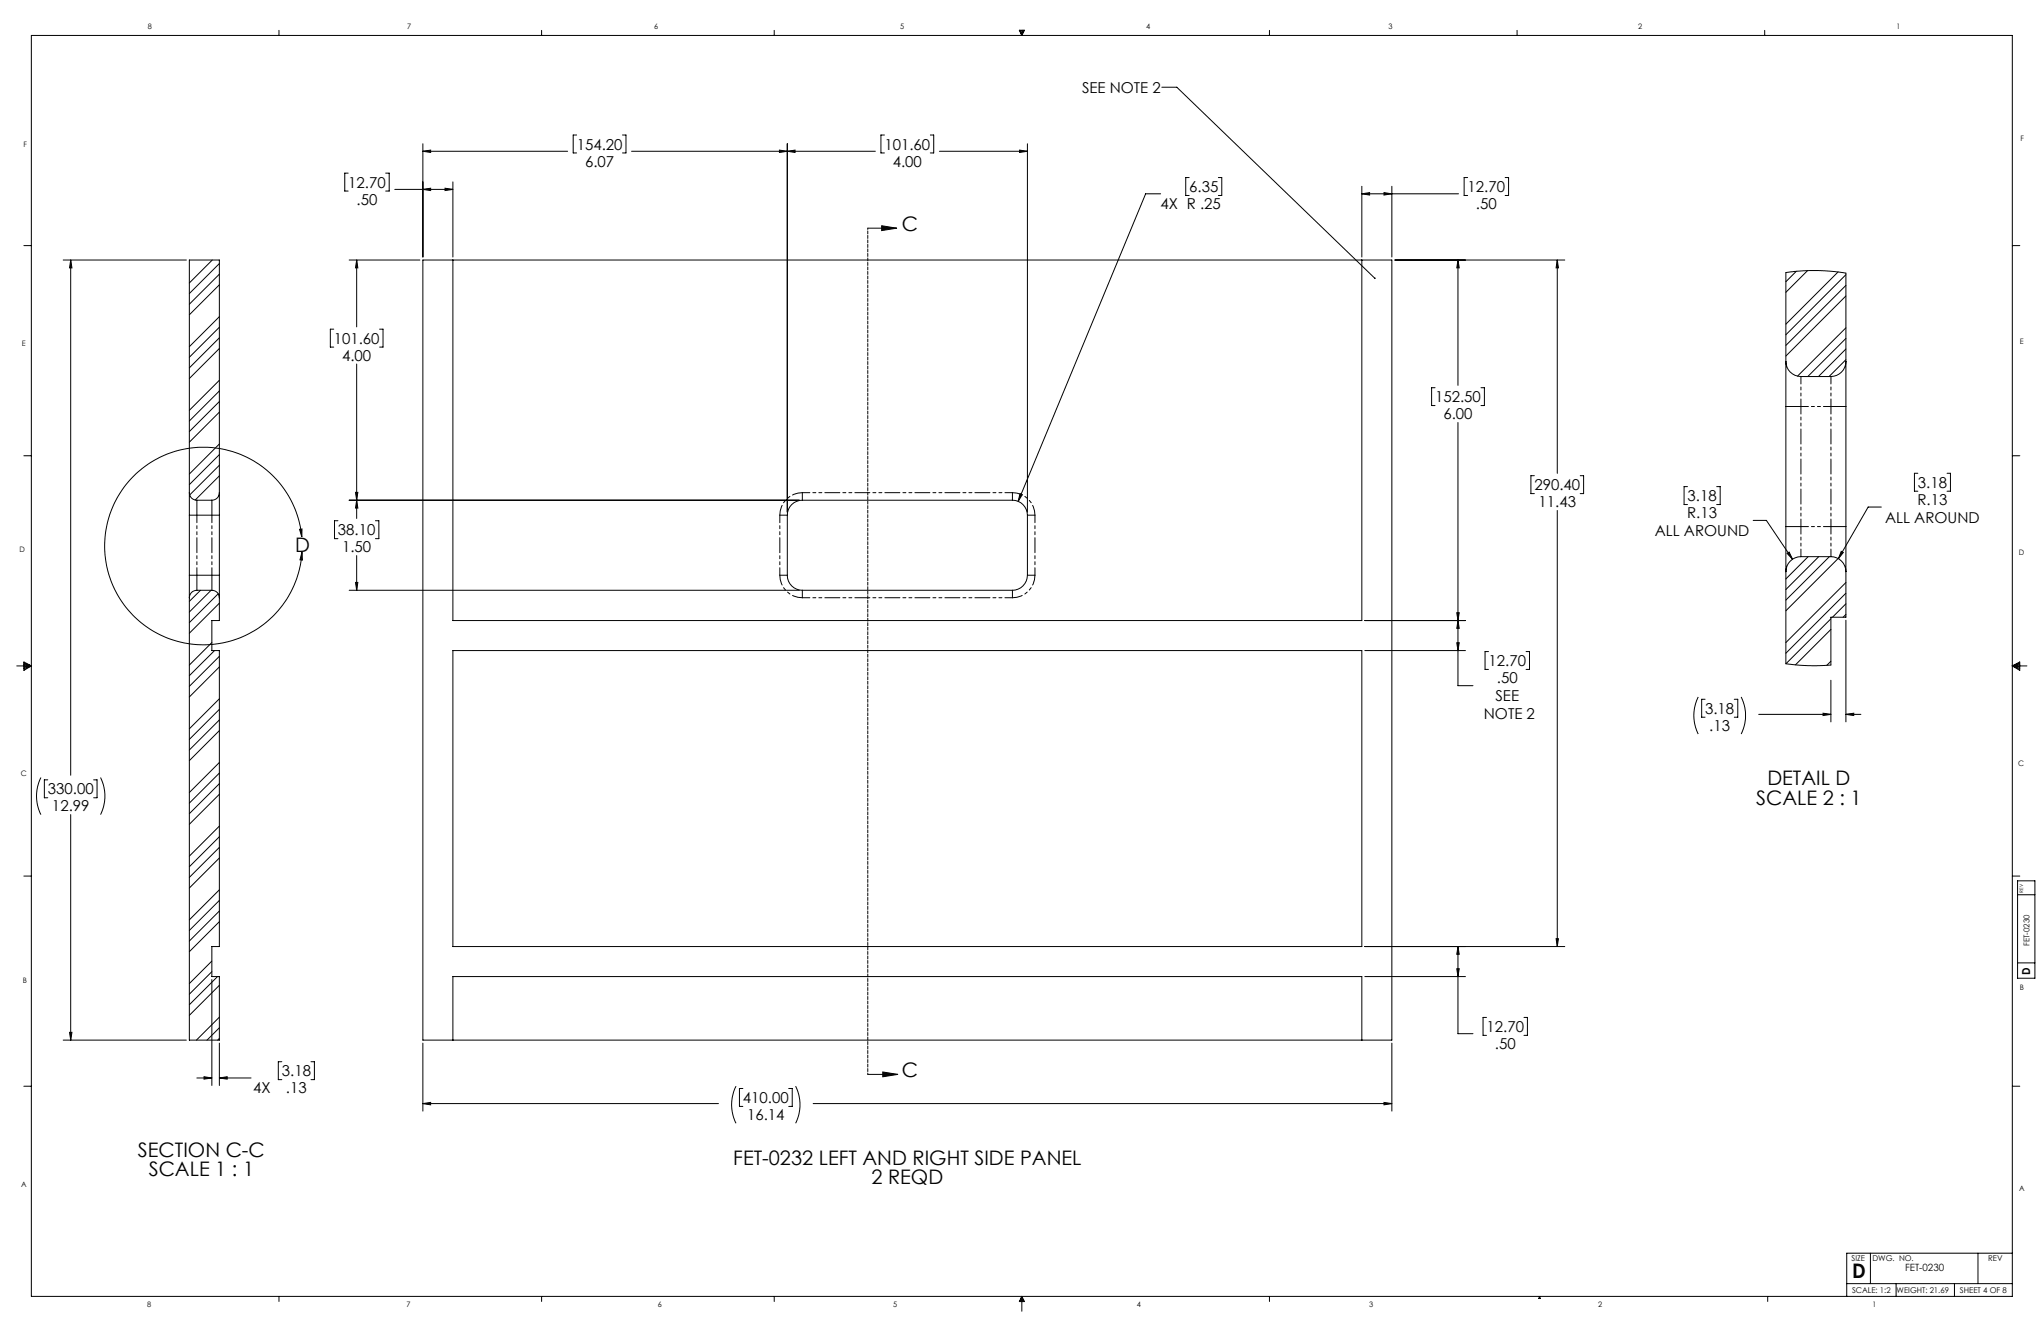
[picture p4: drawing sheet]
<svg xmlns="http://www.w3.org/2000/svg" width="864mm" height="559mm" viewBox="0 0 864 559" stroke-linecap="round" stroke-linejoin="round" font-family="sans-serif">
<g fill="none" stroke="#000" stroke-width=".42">
<path d="M13.3 15h838.2v533.4h-838.2zM118 12.8v2.2M229.2 12.8v2.2M327.6 12.8v2.2M431.3 12.8h2.2l-1.1 2.2zM431.5 12.8l.9 2.2M432 12.8l.4 2.2M432.7 12.8l-.3 2.2M433 12.8l-.6 2.2M537.1 12.8v2.2M641.9 12.8v2.2M746.7 12.8v2.2"/>
<path d="M491.6 36.9h6.3l83.8 80.8M244 57.1h-1.5v7.6h1.5M263.4 57.1h1.5v7.6h-1.5M374.2 57.1h-1.5v7.6h1.5M393.6 57.1h1.5v7.6h-1.5M147.3 73.2h-1.4v7.6h1.4M163.2 73.2h1.5v7.6h-1.5M178.9 60.8v47.9M178.9 64h61.3M178.9 64l3.3-.5v1zM188.3 79.6l3.3 .5-3.3 .5zM191.6 76.9v31.8"/>
<path d="M267.2 64h103.2M329.8 63.5l3.3 .5-3.3 .5zM333.1 64l3.3-.5v1zM333.1 60.8v155.9M397.5 64h37.2M431.4 63.5l3.3 .5-3.3 .5zM434.7 60.8v155.9M503.2 75.1h-1.5v7.6h1.5M515.5 75.1h1.5v7.6h-1.5M576.2 78.8v29.9M588.9 78.8v29.9M621 75.1h-1.5v7.6h1.5"/>
<path d="M636.9 75.1h1.4v7.6h-1.4M167 80.1h24.6M178.9 80.1l3.3-.5v1zM367.2 96.5h12.2M373.1 95.5l6.3 1-6.3 1zM491.1 82h-6.3l-54 130.1M576.2 82l3.3-.5v1zM576.2 82h40.9M585.6 81.5l3.3 .5-3.3 .5zM10.1 103.9h3.2M26.7 110h52.1M29.9 110l.5 3.3h-1z"/>
<path d="M29.9 110v217.9M89.8 110l-9.7 9.7M92.8 111.5l-12.7 12.7M92.8 116l-12.7 12.7M147.7 110h30M150.9 110v28.3M150.9 110l.5 3.3h-1zM178.9 110h410v330h-410zM191.6 110v152.5h384.6v-152.5M590.2 110h71.9M616.9 110v53M616.9 110l.5 3.3h-1z"/>
<path d="M658.9 110v90.2M658.9 110l.5 3.3h-1zM760.1 114.8l-4.5 4.4M764.8 114.5l-9.2 9.1M777.7 115l-22.1 22.1M781 116.2l-25.4 25.4M851.5 103.9h3.1M92.8 133.9l-12.7 12.7M92.8 138.4l-12.7 12.7M92.8 120.5l-12.7 12.7M141.2 139.2h-1.4v7.6h1.4M160.6 139.2h1.5v7.6h-1.5"/>
<path d="M781 138.7l-20.4 20.4M781 120.7l-25.4 25.4M781 125.2l-25.4 25.4M92.8 142.9l-12.7 12.7M92.8 147.4l-12.7 12.7M150.9 154v65.3M755.6 152.9v-37.6l10-.9 8.5 .3 6.9 .8v37.4M755.6 152.9a6.4 6.4 0 0 0 6.4 6.4h12.7a6.4 6.4 0 0 0 6.3-6.4M755.6 152.9v88.9M781 152.9v88.9M781 143.2l-16.1 16.1M781 147.6l-11.6 11.7"/>
<path d="M781 152.2l-7.1 7.1M92.8 160.9l-12.7 12.7M92.8 165.4l-12.7 12.7M92.8 169.9l-12.7 12.7M92.8 174.3l-12.7 12.7M607.2 164h-1.4v7.6h1.4M616.9 178.7v111.4h6.4M626.6 164h1.5v7.6h-1.5M10.1 192.8h3.2M92.8 187.8l-12.7 12.7M92.8 192.3l-12.7 12.7M92.8 196.8l-12.5 12.6"/>
<path d="M851.5 192.8h3.1M80.1 208.4a3.1 3.1 0 0 0 3.2 3.2h6.3a3.1 3.1 0 0 0 3.2-3.2M80.1 208.4v44.5M80.1 208.4v-98.4h12.7v98.4M92.8 208.4v44.5M92.8 201.3l-10.2 10.2M147.7 211.6h190.5M150.4 208.3h1l-.5 3.3zM150.9 211.6l.5 3.3h-1zM335 213.5a6.5 6.5 0 0 1 4.5-1.9h88.9a6.4 6.4 0 0 1 6.3 6.3v25.4a6.4 6.4 0 0 1-6.3 6.4h-88.9a6.3 6.3 0 0 1-6.4-6.4v-25.4a6.1 6.1 0 0 1 1.9-4.4zM431.6 208.8l.9 .4-1.7 2.9zM649.2 201.2h-1.4v7.6h1.4"/>
<path d="M658.9 215.9v184.5M668.6 201.2h1.5v7.6h-1.5M714 205.8h-1.4v7.6h1.4M726.4 205.8h1.5v7.6h-1.5M796 214.5h-5.5l-12.6 21.8M811.5 200.2h-1.5v7.6h1.5M823.8 200.2h1.5v7.6h-1.5M126.8 223.9l1-.1-.1 3.3zM127.7 227.1a41.8 41.8 0 0 0-63.8-31.7 41.8 41.8 0 0 0 .7 71.3 41.8 41.8 0 0 0 63.2-33.1M127.8 233.6l.2 3.3-1.1-.1zM143 220.3h-1.5v7.6h1.5M150.9 235v14.7"/>
<path d="M158.9 220.3h1.4v7.6h-1.4M741.8 220.1h5.6l11.1 16.5M756.2 234.1l.8-.6 1.5 3.1zM765.1 235.5l-9.5 9.4M769.5 235.5l-13.9 13.9M774.1 235.5l-18.5 18.4M777.8 236.3l-22.2 22.1M779.1 233.2l.9 .5-2.1 2.6zM80.1 252.9a3.1 3.1 0 0 1 3.2-3.2h6.3a3.1 3.1 0 0 1 3.2 3.2M80.1 252.9v187.1h12.7v-26.9h-3.2v-12.7h3.2v-125.2h-3.2v-12.7h3.2v-9.6M84.8 249.7l-4.7 4.7M89.3 249.7l-9.2 9.2"/>
<path d="M92.3 251.2l-12.2 12.2M92.8 255.2l-12.7 12.7M147.7 249.7h190.5M150.4 246.4h1l-.5 3.3zM616.4 259.2h1l-.5 3.3zM755.6 241.8a6.4 6.4 0 0 1 6.4-6.3h12.7a6.4 6.4 0 0 1 6.3 6.3M755.6 241.8v39M781 241.8v19.3h-6.3v20.2l-9.8 .3-9.3-.8M781 246.4l-25.4 25.4M781 250.9l-25.4 25.4M781 255.4l-5.6 5.7M781 259.9l-1.1 1.2"/>
<path d="M89.6 271.8l-9.5 9.5M90.8 275.2l-10.7 10.6M92.8 277.6l-12.7 12.7M191.6 275.2h384.6v125.2h-384.6zM577.5 275.2h42.6M577.5 262.5h42.6M616.4 271.9h1l-.5 3.3zM616.9 262.5l.5 3.3h-1zM629.8 275.6h-1.4v7.6h1.4M645.7 275.6h1.5v7.6h-1.5M774.7 279.7l-1.7 1.7M774.7 261.8l-19 19"/>
<path d="M774.7 266.2l-15 15M781.1 262.4v43M7.1 281.7h6.2M10.1 280l3.2 1.7-3.2 1.9zM10.1 280.5l3.2 1.2M10.1 281.1l3.2 .6M13.3 281.7l-3.2 1.2M13.3 281.7l-3.2 .5M92.8 295.6l-12.7 12.7M92.8 282.1l-12.7 12.7M718.6 294.8a17.4 17.4 0 0 0 0 15.7M721.5 295.8h-1.5v7.6h1.5"/>
<path d="M733.8 295.8h1.5v7.6h-1.5M736.7 294.8a17.7 17.7 0 0 1 0 15.7M774.7 287.8v17.6M851.5 281.7h6.1M851.5 281.7l3.1 .5M851.5 281.7l3.1 1.2M851.5 281.7l3.1-1.7v3.6zM854.6 281.1l-3.1 .6M854.6 280.5l-3.1 1.2M92.8 300.1l-12.7 12.7M92.8 304.6l-12.7 12.7M92.8 309.1l-12.7 12.7"/>
<path d="M744.1 302.2h30.6M771.4 301.7l3.3 .5-3.3 .5zM781.1 302.2h6.3M781.1 302.2l3.3-.5v1zM17.3 328.9a17.4 17.4 0 0 0 0 15.7M20.2 329.9h-1.4v7.6h1.4M39.6 329.9h1.5v7.6h-1.5M42.5 328.9a17.7 17.7 0 0 1 0 15.7M92.8 322.5l-12.7 12.7M92.8 327l-12.7 12.7M92.8 331.5l-12.7 12.7M92.8 336l-12.7 12.7"/>
<path d="M29.9 344.6v95.4M92.8 349.5l-12.7 12.7M92.8 353.9l-12.7 12.7M92.8 358.5l-12.7 12.7M10.1 370.6h3.2M92.8 376.4l-12.7 12.7M92.8 362.9l-12.7 12.7M851.5 370.6h3.1M853.7 372.6h7.3v41.2h-7.3zM853.7 378.5h7.3M92.8 380.9l-12.7 12.7M92.8 385.4l-12.7 12.7"/>
<path d="M92.8 389.9l-12.7 12.7M658.4 397.1h1l-.5 3.3zM89.6 406.5l-9.5 9.6M89.6 411l-9.5 9.5M89.6 414.4v44.8M92 413.1l-11.9 11.9M92.8 416.8l-12.7 12.7M577.5 413.1h42.6M577.5 400.4h84.6M616.4 409.8h1l-.5 3.3zM616.9 400.4v36.9h6.4M616.9 400.4l.5 3.3h-1z"/>
<path d="M853.7 407.3h7.3M26.7 440h52.1M29.4 436.7h1l-.5 3.3zM92.8 430.3l-9.7 9.7M92.8 434.8l-5.2 5.2M92.8 439.3l-.7 .7M191.6 440v-26.9h384.6v26.9M629 430.4h-1.5v7.6h1.5M644.8 430.4h1.5v7.6h-1.5M10.1 459.5h3.2M83.3 456h6.3M86.3 455.5l3.3 .5-3.3 .5z"/>
<path d="M92.8 456l3.3-.5v1zM92.8 441.3v17.9M92.8 456h13.4M119.2 449.1h-1.4v7.6h1.4M131.6 449.1h1.4v7.6h-1.4M178.9 441.3v28.7M311.4 459.5a17.4 17.4 0 0 0 0 15.7M336.7 459.5a17.7 17.7 0 0 1 0 15.7M367.2 454.5h12.7M373.5 453.5l6.4 1-6.4 1zM588.9 441.3v28.7M851.5 459.5h3.1"/>
<path d="M178.9 466.8h125.1M178.9 466.8l3.3-.5v1.1zM314.3 460.4h-1.4v7.6h1.4M333.7 460.4h1.5v7.6h-1.5M344.1 466.8h244.8M585.6 466.3l3.3 .5-3.3 .6zM791.4 530.1v12.9M836.9 530.1v12.9M851.5 530.1h-70.1v18.3M118 548.4v2.1M229.2 548.4v2.1M327.6 548.4v2.1"/>
<path d="M432.4 548.4v6.3M432.4 548.4l1.1 2.2h-2.2zM432.4 548.4l.6 2.2M432.4 548.4l-.9 2.2M432.4 548.4l-.4 2.2M432.4 548.4l.3 2.2M537.1 548.4v2.1M651.4 548.4l.4 .9h-.7zM748 548.4v2.1M781.4 543h70.1M802.3 543v5.4M827 543v5.4"/>
</g>
<path d="M367.2 96.5v358" fill="none" stroke="#000" stroke-width=".42" stroke-dasharray="1.3 .6" stroke-dashoffset=".7"/>
<g fill="#000">
<path d="M581.4 117.5h.6v.4l-.3-.2 .3 .2-.5 .1z"/>
<path d="M188.3 79.6l3.3 .5-3.3 .5zM178.9 80.1l3.3-.5v1zM616.4 271.9h1l-.5 3.3zM616.9 262.5l.5 3.3h-1zM616.4 409.8h1l-.5 3.3zM616.9 400.4l.5 3.3h-1zM576.2 82l3.3-.5v1zM585.6 81.5l3.3 .5-3.3 .5zM178.9 64l3.3-.5v1zM329.8 63.5l3.3 .5-3.3 .5zM333.1 64l3.3-.5v1zM431.4 63.5l3.3 .5-3.3 .5zM150.4 208.3h1l-.5 3.3zM150.9 110l.5 3.3h-1zM150.9 211.6l.5 3.3h-1zM150.4 246.4h1l-.5 3.3zM431.6 208.8l-.8 3.3 1.7-2.9zM616.4 259.2h1l-.5 3.3zM616.9 110l.5 3.3h-1zM658.4 397.1h1l-.5 3.3zM658.9 110l.5 3.3h-1zM585.6 466.3l3.3 .5-3.3 .6zM178.9 466.8l3.3-.5v1.1zM86.3 455.5l3.3 .5-3.3 .5zM92.8 456l3.3-.5v1zM29.4 436.7h1l-.5 3.3zM29.9 110l.5 3.3h-1zM756.2 234.1l2.3 2.5-1.5-3.1zM779.1 233.2l-1.2 3.1 2.1-2.6zM781.1 302.2l3.3-.5v1zM771.4 301.7l3.3 .5-3.3 .5z"/>
<path d="M373.1 95.5l6.3 1-6.3 1zM373.5 453.5l6.4 1-6.4 1z"/>
<path d="M126.8 223.9l1-.1-.1 3.3zM127.8 233.6l.2 3.3-1.1-.1z"/>
</g>
<g fill="none" stroke="#000" stroke-width=".42" stroke-dasharray="6.3 1.3 1.3 1.3 1.3 1.3">
<path d="M755.7 172h6.3M774.7 172h6.4M80.1 217.9h3.2M83.3 211.6v6.3M89.7 217.9v-6.3M89.7 217.9h-6.4M89.7 217.9h3.1M330 217.9h3.1M339.5 208.4v3.2M428.4 208.4v3.2M434.7 217.9h3.2M755.7 222.8h6.3"/>
<path d="M774.7 222.8h6.4M80.1 243.3h3.2M83.3 243.3v6.4M83.3 243.3h6.4M89.7 249.7v-6.4M89.7 243.3h3.1M330 243.3h3.1M339.5 249.7v3.2M428.4 249.7v3.2M434.7 243.3h3.2"/>
</g>
<g fill="none" stroke="#000" stroke-width=".42" stroke-dasharray="6.3 1.3 1.3 1.3 1.3 1.3" stroke-dashoffset="3.2">
<path d="M762 159.3v12.7M762 172v50.8M774.7 172v-12.7M774.7 172h-12.7M83.3 217.9v25.4M339.5 208.4h88.9M437.9 217.9v25.4M762 222.8v12.7M762 222.8h12.7M774.7 235.5v-12.7M774.7 222.8v-50.8M89.7 243.3v-25.4"/>
<path d="M330 243.3v-25.4M428.4 252.9h-88.9"/>
</g>
<path d="M330 217.9a9.5 9.5 0 0 1 9.5-9.5M428.4 208.4a9.5 9.5 0 0 1 9.5 9.5M339.5 252.9a9.5 9.5 0 0 1-9.5-9.6M437.9 243.3a9.5 9.5 0 0 1-9.5 9.6" fill="none" stroke="#000" stroke-width=".42" stroke-dasharray="6.3 1.3 1.3 1.3 1.3 1.3" stroke-dashoffset="2.1"/>
<g font-size="8.5">
<text x="381.6" y="97.6">C</text>
<text x="124.8" y="233.5">D</text>
<text x="747.8" y="332.2">DETAIL D</text>
<text x="743.1" y="340.4">SCALE 2 : 1</text>
<text x="381.6" y="455.6">C</text>
<text x="58.4" y="489.3">SECTION C-C</text>
<text x="62.9" y="497.5">SCALE 1 : 1</text>
<text x="310.3" y="492.6">FET-0232 LEFT AND RIGHT SIDE PANEL</text>
<text x="368.7" y="500.8">2 REQD</text>
<text x="783.7" y="540.7">D</text>
</g>
<g font-size="6.4">
<text x="244" y="63.3">154.20</text>
<text x="374.2" y="63.3">101.60</text>
<text x="247.5" y="70.4">6.07</text>
<text x="377.8" y="70.4">4.00</text>
<text x="147.4" y="79.4">12.70</text>
<text x="503.2" y="81.3">6.35</text>
<text x="621" y="81.3">12.70</text>
<text x="150.9" y="86.6">.50</text>
<text x="491.1" y="88.4">4X R .25</text>
<text x="624.5" y="88.4">.50</text>
<text x="141.2" y="145.4">101.60</text>
<text x="144.8" y="152.6">4.00</text>
<text x="607.2" y="170.2">152.50</text>
<text x="610.8" y="177.3">6.00</text>
<text x="649.2" y="207.4">290.40</text>
<text x="811.5" y="206.4">3.18</text>
<text x="651" y="214.5">11.43</text>
<text x="714" y="212">3.18</text>
<text x="811.3" y="213.5">R.13</text>
<text x="713.9" y="219.2">R.13</text>
<text x="797.6" y="221.1">ALL AROUND</text>
<text x="143" y="226.5">38.10</text>
<text x="700.2" y="226.7">ALL AROUND</text>
<text x="144.8" y="233.6">1.50</text>
<text x="629.8" y="281.8">12.70</text>
<text x="633.4" y="288.9">.50</text>
<text x="632.8" y="296.5">SEE</text>
<text x="627.8" y="304.1">NOTE 2</text>
<text x="721.5" y="302">3.18</text>
<text x="723.2" y="309.1">.13</text>
<text x="20.2" y="336.1">330.00</text>
<text x="22" y="343.2">12.99</text>
<text x="629" y="436.6">12.70</text>
<text x="632.5" y="443.7">.50</text>
<text x="119.2" y="455.3">3.18</text>
<text x="107.2" y="462.4">4X</text>
<text x="121" y="462.4">.13</text>
<text x="314.3" y="466.6">410.00</text>
<text x="316.1" y="473.8">16.14</text>
</g>
<text font-size="6.3" x="457.8" y="39.2">SEE NOTE 2</text>
<text font-size="4.7" x="859" y="412.4" transform="rotate(-90 859 412.4)">D</text>
<text font-size="4.2" x="806.1" y="537.5">FET-0230</text>
<g font-size="3.4">
<text x="858.7" y="400.1" transform="rotate(-90 858.7 400.1)">FET-0230</text>
<text x="783.5" y="533.3">SIZE</text>
<text x="792.3" y="533.3">DWG. NO.</text>
<text x="841.3" y="533.4">REV</text>
<text x="783.6" y="546.8">SCALE: 1:2</text>
<text x="802.5" y="546.9">WEIGHT: 21.69</text>
<text x="829.3" y="546.8">SHEET 4 OF 8</text>
</g>
<g font-size="3.2">
<text x="62.5" y="12.4">8</text>
<text x="172.3" y="12.3">7</text>
<text x="276.8" y="12.4">6</text>
<text x="380.9" y="12.4">5</text>
<text x="485" y="12.3">4</text>
<text x="587.5" y="12.4">3</text>
<text x="693.2" y="12.4">2</text>
<text x="802.4" y="12.4">1</text>
<text x="854.9" y="59.8">F</text>
<text x="9.9" y="62">F</text>
<text x="9.3" y="146.5">E</text>
<text x="854.7" y="145.5">E</text>
<text x="8.2" y="233.6">D</text>
<text x="854.3" y="234.9">D</text>
<text x="8.9" y="328.1">C</text>
<text x="853.9" y="324.1">C</text>
<text x="9.7" y="415.8">B</text>
<text x="854.6" y="418.6">B</text>
<text x="9" y="502">A</text>
<text x="854.3" y="503.9">A</text>
<text x="62.3" y="552.9">8</text>
<text x="172" y="552.9">7</text>
<text x="278.3" y="552.9">6</text>
<text x="377.9" y="552.8">5</text>
<text x="481" y="552.8">4</text>
<text x="579.3" y="552.8">3</text>
<text x="676.2" y="552.9">2</text>
<text x="792.4" y="552.8">1</text>
</g>
<text font-size="2" x="856" y="377.7" transform="rotate(-90 856 377.7)">REV</text>
</svg>
